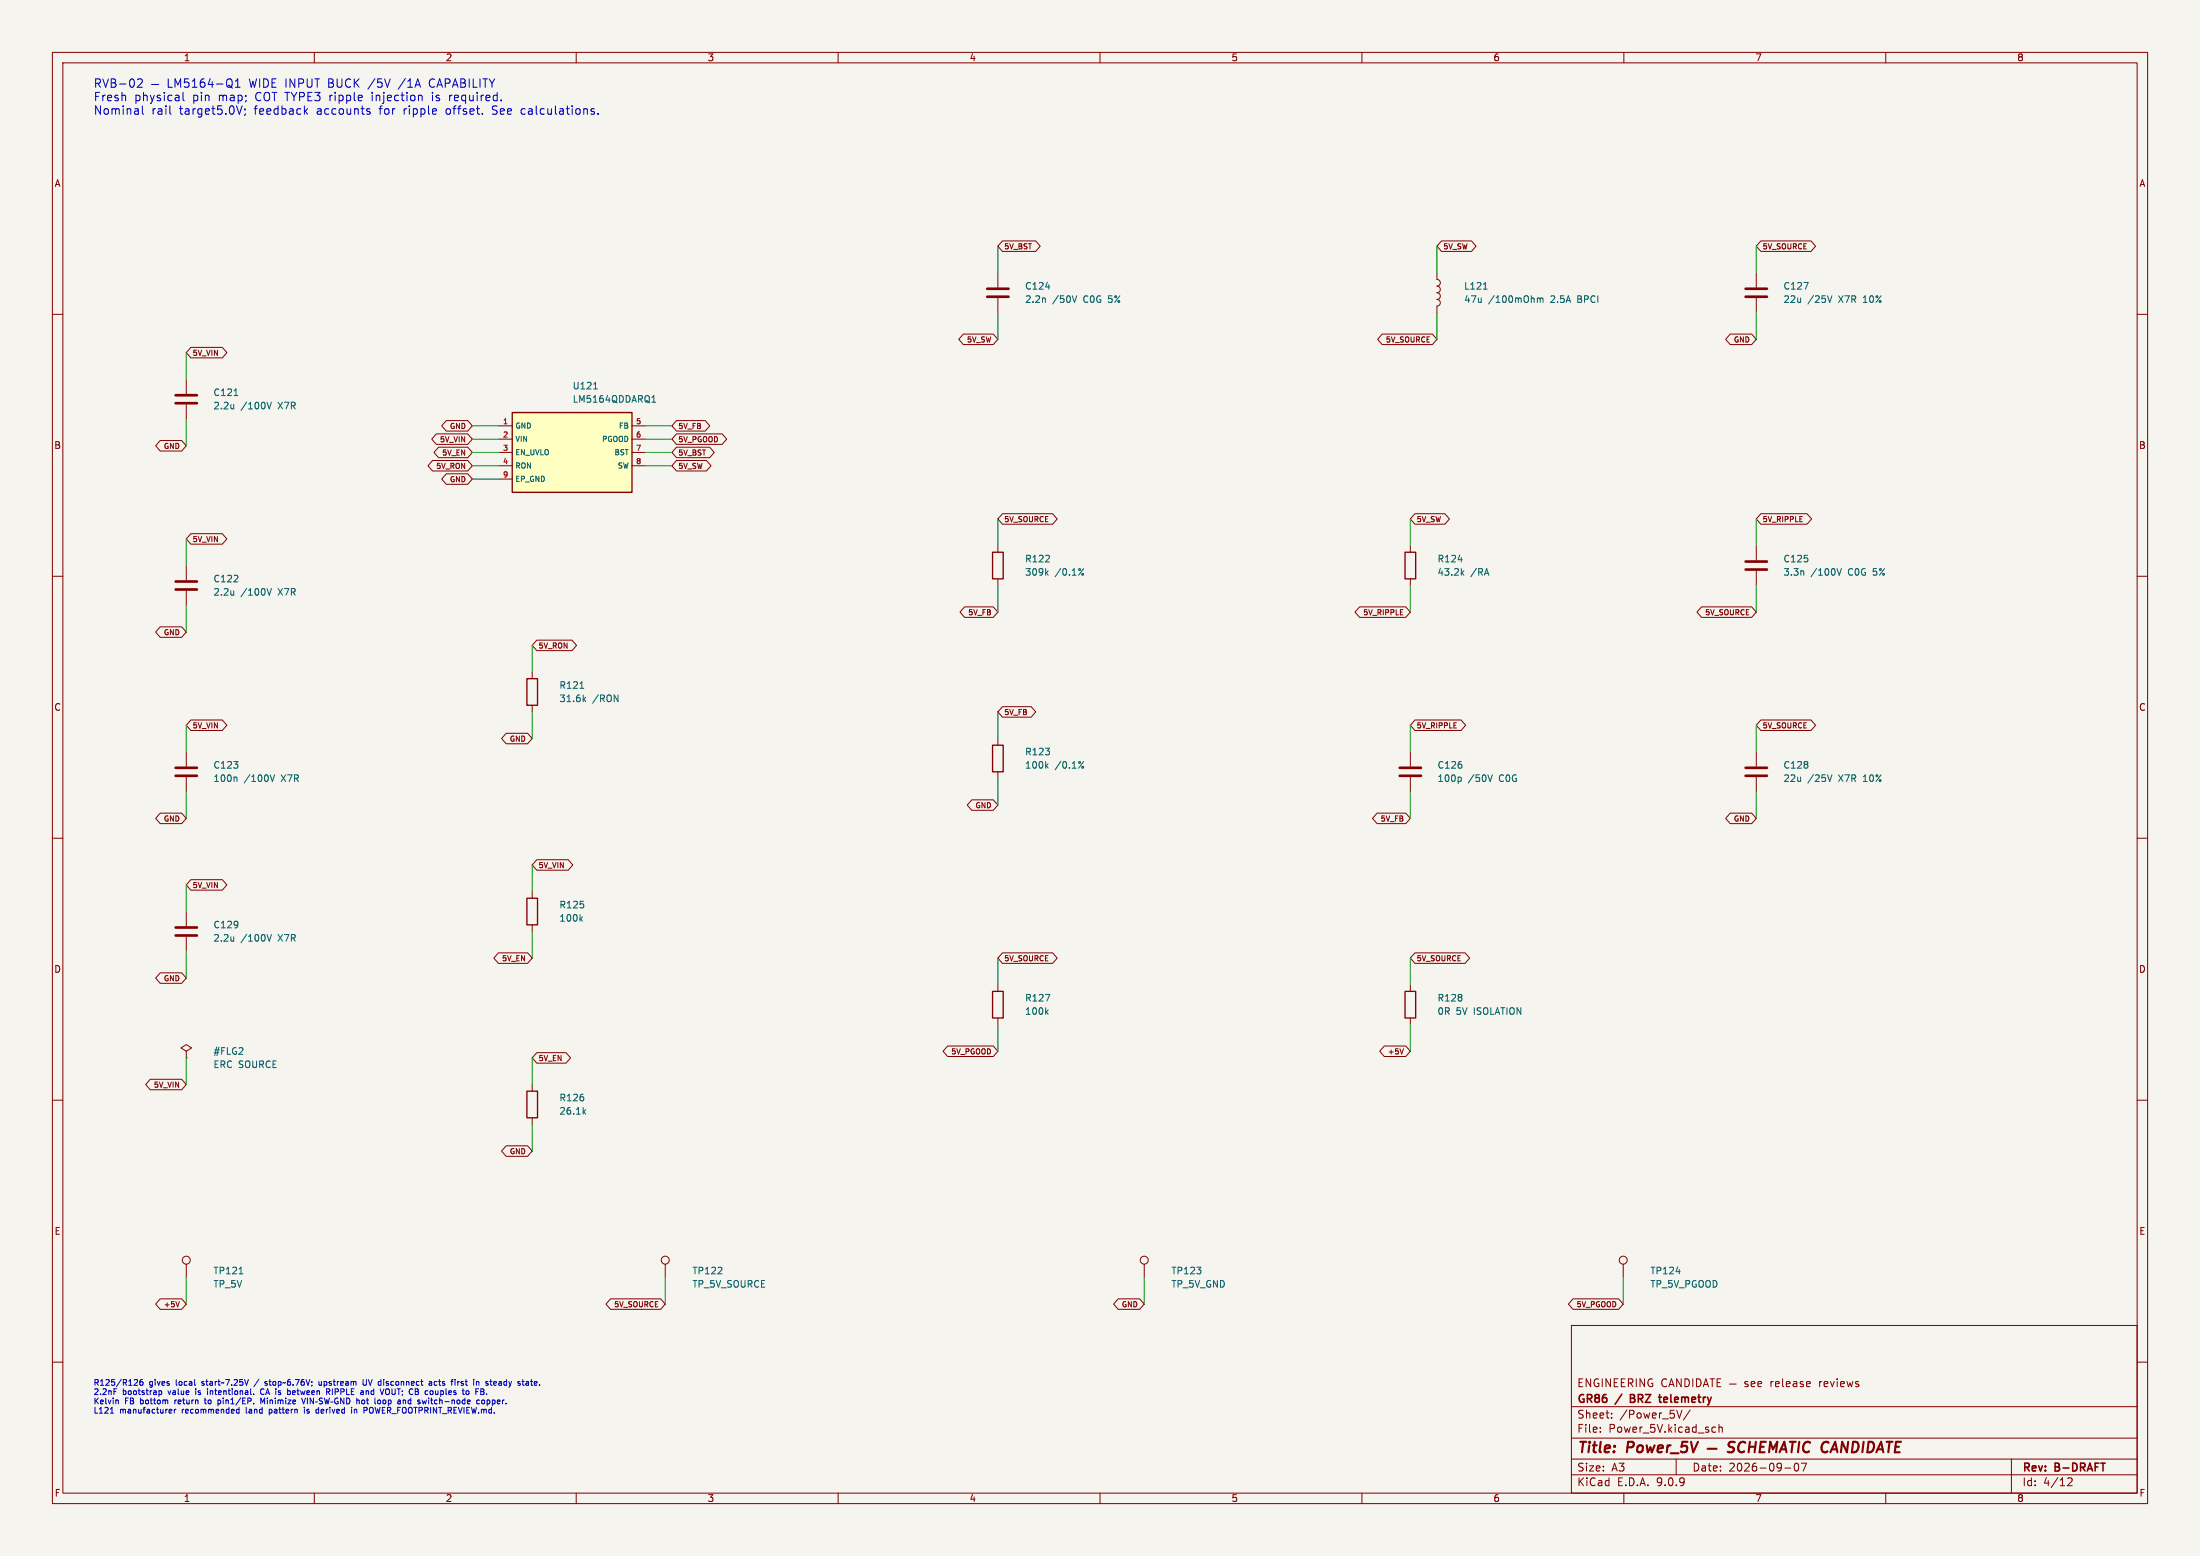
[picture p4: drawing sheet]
<svg xmlns="http://www.w3.org/2000/svg" width="420mm" height="297mm" viewBox="0 0 420 297" stroke-linecap="round" stroke-linejoin="round" font-family="sans-serif">
<path d="M0 0h420v297h-420z" fill="#f5f4ef" stroke="#f5f4ef" stroke-width=".19"/>
<g fill="none" stroke="#840000" stroke-width=".19">
<path d="M10 10h400v277h-400zM12 12h396v273h-396zM60 10v2M110 10v2M160 10v2M210 10v2M260 10v2M310 10v2M360 10v2M190.5 52.1v2.8M190.5 56.9v2.8M335.3 52.1v2.8"/>
<path d="M335.3 56.9v2.8M10 60h2M408 60h2M10 110h2M35.6 108v2.7M35.6 112.8v2.8M190.5 104.1v1.3M190.5 110.5v1.3M269.2 104.1v1.3M269.2 110.5v1.3M408 110h2M101.6 128.3v1.2"/>
<path d="M101.6 134.6v1.3M10 160h2M35.6 143.5v2.8M35.6 148.3v2.8M190.5 141v1.2M190.5 147.3v1.3M269.2 143.5v2.8M269.2 148.3v2.8M335.3 143.5v2.8M335.3 148.3v2.8M408 160h2M190.5 188v1.2"/>
<path d="M190.5 194.3v1.3M10 210h2M35.6 200.7l1-.7-1-.6-1.1 .6 1.1 .7v1.2M35.6 201.9h.1M408 210h2M35.6 241.3v2.5M127 241.3v2.5M218.4 241.3v2.5M300 253h108v32h-108zM10 260h2M300 278.5h108M300 274.5h108"/>
<path d="M300 268.5h108M301.4 263.9h.5M302.2 263.2h-.8v1.5h.8M303.7 263.2v1.5l-.9-1.5v1.5M305.2 263.3a.7 .7 0 0 0-.9 .6 .7 .7 0 0 0 .9 .7v-.6h-.3M305.5 273.2v.2M305.5 272.5v.1M305.9 263.2v1.5M307.4 263.2v1.5l-.8-1.5v1.5M307.7 270.5v.2M307.7 269.8v.1M308.2 263.9h.5"/>
<path d="M308.9 263.2h-.7v1.5h.7M309.5 263.9h.5M310.2 263.2h-.7v1.5h.7M310.9 264l.7-.1 .1-.2v-.4l-.3-.1h-.5v1.5M311.2 264l.5 .7M312.4 263.2v1.5M313.9 263.2v1.5l-.8-1.5v1.5M315.4 263.3a.7 .7 0 0 0-.8 .6 .7 .7 0 0 0 .8 .7l.1-.6h-.3M318.2 263.3a.6 .6 0 0 0-.8 0 .6 .6 0 0 0-.2 .7 .56 .56 0 0 0 .3 .6 .56 .56 0 0 0 .7-.1M318.6 264.7l.5-1.5 .5 1.5M318.7 264.3h.7M320 278.5v3"/>
<path d="M320.9 263.2v1.5l-.8-1.5v1.5M321.1 269.2l-.5 1.5M321.7 263.2a.76 .76 0 0 1 .8 .7 .76 .76 0 0 1-.8 .8zM322.7 269.1l-1.3 1.9M323.2 263.2v1.5M323.9 263.2a.76 .76 0 0 1 .8 .7 .76 .76 0 0 1-.8 .8zM325.2 264.7l.5-1.5 .5 1.5M325.3 264.3h.7M326.4 263.2h.9M326.9 263.2v1.5M327.1 272.4l.4 .1M327.5 273.3l-.4 .1"/>
<path d="M327.8 263.9h.5M328.2 272.5l.2-.1 .3 .1 .1 .9M328.2 271.9v1.5M328.5 263.2h-.7v1.5h.7M330.2 264.2h1.2M333.7 263.8l-.4-.1-.2 .2 .1 .2 .5 .2v.3h-.6M334.3 264.2l.7-.2-.1-.2-.4-.1-.2 .2 .1 .7h.5M335.6 264.2l.7-.2-.1-.2-.4-.1-.2 .2 .1 .7h.5M342.7 279.4l.2-.1a.8 .8 0 0 1 .5 .7 .8 .8 0 0 1-.5 .8l-.2-.2-.2-.4zM343.9 279.3h1l-.7 1.5M384 278.5v6.5M408 260h2"/>
<path d="M60 285v2M110 285v2M160 285v2M210 285v2M260 285v2M300 281.5h108M310 285v2M340.7 280.2h1.2M360 285v2M394.7 282.2l.6-.1 .2 .1 .1 .3-.9 1.1h.9"/>
<circle cx="35.6" cy="240.5" r=".76"/>
<circle cx="127" cy="240.5" r=".76"/>
<circle cx="218.4" cy="240.5" r=".76"/>
</g>
<g fill="none" stroke="#840000" stroke-width=".4">
<path d="M326 276.5h1.7M331.2 275.3a.85 .85 0 0 0-1.1 .1 .45 .45 0 0 0 .2 .8l.6 .1a.51 .51 0 0 1 .1 .6 .51 .51 0 0 1-.4 .3l-.8-.1M333.2 275.4a.88 .88 0 0 0-1 0 .88 .88 0 0 0-.4 .9 .69 .69 0 0 0 .3 .8 .69 .69 0 0 0 .9-.1M333.9 276.2h1.2M334.1 275.2l-.3 2M335.2 275.2l-.2 2M336 276.2h.7M337.1 275.2h-.9l-.3 2h1M337.7 277.2l.3-2 .5 1.4 .8-1.4-.3 2M339.7 277.2l.9-2 .4 2M340 276.6h.9M341.7 275.2h1.1"/>
<path d="M342.3 275.2l-.3 2M343.5 275.2l-.3 2M345.6 275.4a.88 .88 0 0 0-1.1 0 .88 .88 0 0 0-.3 .9 .69 .69 0 0 0 .3 .8 .69 .69 0 0 0 .9-.1M349.1 275.4a.88 .88 0 0 0-1 0 .88 .88 0 0 0-.4 .9 .69 .69 0 0 0 .3 .8 .69 .69 0 0 0 .9-.1M349.4 277.2l.9-2 .5 2M349.7 276.6h.9M352.8 275.2l-.2 2-.9-2-.3 2M353.8 275.2a.96 .96 0 0 1 1 .6 .96 .96 0 0 1-.3 1.1l-.5 .3h-.5zM355.8 275.2l-.3 2M356.7 275.2a.96 .96 0 0 1 1.1 .6 .96 .96 0 0 1-.3 1.1l-.5 .3h-.5zM358.2 277.2l.9-2 .4 2M358.5 276.6h.9"/>
<path d="M360.2 275.2h1.1M360.7 275.2l-.2 2M361.8 276.2h.7M362.9 275.2h-.9l-.3 2h1"/>
</g>
<path d="M311.3 266.9h.5M311.8 266.2h-.5v1.5h.5M316.6 266.7h.6M316.8 267.5l.4 .2" fill="none" stroke="#840000" stroke-width=".3"/>
<path d="M188.5 55.1h4M188.5 56.6h4M333.2 55.1h4.1M333.2 56.6h4.1M33.5 111h4.1M33.5 112.5h4.1M33.5 146.6h4.1M33.5 148.1h4.1M267.2 146.6h4.1M267.2 148.1h4.1M333.2 146.6h4.1M333.2 148.1h4.1" fill="none" stroke="#840000" stroke-width=".51"/>
<g fill="none" stroke="#006464" stroke-width=".19">
<path d="M199.5 56.9l.1 .8M199.6 54.8h.8M205.5 56.5l-.4 1.2M344.3 53.9h.9l-.6 1.3M349.7 56.5l-.4 1.2M44.6 112.8v.8M44.6 113.5h.1M51 112.3l.4 1.3 .4-1.3M199.7 109.3l.4 .5M200.1 109l-.5 .4M206.9 108.5l-1 1.3M278.4 106.8h.7"/>
<path d="M279.1 109.3l.4 .5M279.5 109l-.5 .4M110.7 131.4h.7M111.4 133.4l.4 .5M111.8 133.1l-.5 .5M45 148.3l.2 .2v.7M51.6 147.9l.4 1.3 .4-1.3M199.7 146.1l.4 .5M200.1 145.8l-.5 .5M206.9 145.4l-1 1.2M278.7 148.3l.3 .3v.3l-.3 .3M284.9 147.9l-.4 1.3"/>
<path d="M349.7 147.9l-.4 1.3M199.6 189.8h.8l-.5 1.3M199.7 193.1l.4 .5M200.1 192.8l-.5 .5M45.6 243.1h.8"/>
<circle cx="206.7" cy="109.6" r=".18"/>
<circle cx="206.7" cy="146.5" r=".18"/>
</g>
<path d="M189.5 105.4h2v5.1h-2zM268.2 105.4h2.1v5.1h-2.1zM100.6 129.5h2v5.1h-2zM189.5 142.2h2v5.1h-2zM189.5 189.2h2v5.1h-2z" fill="none" stroke="#840000" stroke-width=".25"/>
<path d="M97.8 78.7h22.8v15.3h-22.8z" fill="#ffffc2"/>
<path d="M97.8 78.7h22.8v15.3h-22.8zM100.6 171.5h2v5h-2zM268.2 189.2h2.1v5.1h-2.1zM100.6 208.3h2v5.1h-2z" fill="none" stroke="#840000" stroke-width=".25"/>
<g fill="none" stroke="#840000" stroke-width=".19">
<path d="M191.4 46h6.3l.9 1-.9 1h-6.3l-.9-1zM274.3 52.1v1.2a.64 .64 0 0 1 .7 .7 .64 .64 0 0 1-.7 .6 .64 .64 0 0 1 .7 .7 .64 .64 0 0 1-.7 .6 .64 .64 0 0 1 .7 .6 .64 .64 0 0 1-.7 .7M274.3 57.2a.64 .64 0 0 1 .7 .6 .64 .64 0 0 1-.7 .6v1.3M275.2 46h5.7l.9 1-.9 1h-5.7l-.9-1zM336.2 46h9.5l.9 1-.9 1h-9.5l-.9-1zM35.6 72.4v2.8M35.6 77.2v2.8M36.4 66.3h6l.9 1-.9 1h-6l-.8-1zM183.9 63.8h5.7l.9 1-.9 1h-5.7l-.9-1zM263.9 63.8h9.5l.9 1-.9 1h-9.5l-.9-1zM330.3 63.8h4.1l.9 1-.9 1h-4.1l-.9-1zM30.6 84.1h4.1l.9 1-.9 1h-4.1l-.9-1z"/>
<path d="M82.6 87.9h6.7l.9 1-.9 1h-6.7l-.9-1zM83.3 82.8h6l.9 1-.9 1h-6l-.9-1zM83.7 85.4h5.6l.9 1-.9 1h-5.6l-.9-1zM85.2 80.3h4.1l.9 1-.9 1h-4.1l-.9-1zM85.2 90.4h4.1l.9 1-.9 1h-4.1l-.9-1zM95.2 81.3h2.6M95.2 83.8h2.6M95.2 86.4h2.6M95.2 88.9h2.6M95.2 91.4h2.6M120.6 81.3h2.6M120.6 83.8h2.6"/>
<path d="M120.6 86.4h2.6M120.6 88.9h2.6M129.1 87.9h5.8l.8 1-.8 1h-5.8l-.8-1zM129.1 85.4h6.4l.9 1-.9 1h-6.4l-.8-1zM129.1 82.8h8.8l.8 1-.8 1h-8.8l-.8-1zM129.1 80.3h5.5l.9 1-.9 1h-5.5l-.8-1zM191.4 98.1h9.5l.9 1-.9 1h-9.5l-.9-1zM270.1 98.1h5.7l.9 1-.9 1h-5.7l-.9-1zM336.2 98.1h8.8l.8 1-.8 1h-8.8l-.9-1zM30.6 119.6h4.1l.9 1.1-.9 1h-4.1l-.9-1zM36.4 101.9h6l.9 1-.9 1h-6l-.8-1zM184.1 115.8h5.5l.9 1-.9 1h-5.5l-.8-1z"/>
<path d="M259.6 115.8h8.8l.8 1-.8 1h-8.8l-.9-1zM324.8 115.8h9.6l.9 1-.9 1h-9.6l-.8-1zM335.3 104.1v2.8M335.3 109v2.8M36.4 137.4h6l.9 1-.9 1h-6l-.8-1zM96.6 140h4.1l.9 1-.9 1h-4.1l-.8-1zM102.5 122.2h6.7l.9 1-.9 1h-6.7l-.9-1zM191.4 134.9h5.5l.8 1-.8 1h-5.5l-.9-1zM270.1 137.4h8.8l.9 1-.9 1h-8.8l-.9-1zM336.2 137.4h9.5l.9 1-.9 1h-9.5l-.9-1zM30.6 155.2h4.1l.9 1-.9 1h-4.1l-.9-1zM185.5 152.7h4.1l.9 1-.9 1h-4.1l-.8-1z"/>
<path d="M262.9 155.2h5.5l.8 1-.8 1h-5.5l-.9-1zM330.3 155.2h4.1l.9 1-.9 1h-4.1l-.9-1zM35.6 174v2.8M35.6 178.8v2.8M36.4 167.9h6l.9 1-.9 1h-6l-.8-1zM101.6 170.2v1.3M101.6 176.5v1.3M102.5 164.1h6l.9 1-.9 1h-6l-.9-1zM30.6 185.7h4.1l.9 1-.9 1h-4.1l-.9-1zM95.2 181.9h5.5l.9 1-.9 1h-5.5l-.9-1zM180.9 199.7h8.7l.9 1-.9 1h-8.7l-.9-1zM191.4 181.9h9.5l.9 1-.9 1h-9.5l-.9-1z"/>
<path d="M264.3 199.7h4.1l.8 1-.8 1h-4.1l-.9-1zM269.2 188v1.2M269.2 194.3v1.3M270.1 181.9h9.6l.9 1-.9 1h-9.6l-.9-1zM28.7 206h6l.9 1-.9 1h-6l-.9-1zM96.6 218.7h4.1l.9 1-.9 1h-4.1l-.8-1zM101.6 207v1.3M101.6 213.4v1.2M102.5 200.9h5.5l.9 1-.9 1h-5.5l-.9-1zM267.9 200.2l-.3 1M30.6 247.9h4.1l.9 1-.9 1h-4.1l-.9-1zM34.2 248.4l-.3 1"/>
<path d="M116.6 247.9h9.5l.9 1-.9 1h-9.5l-.9-1zM213.5 247.9h4.1l.8 1-.8 1h-4.1l-.9-1zM300.3 247.9h8.7l.9 1-.9 1h-8.7l-.9-1zM309.9 241.3v2.5"/>
<circle cx="309.9" cy="240.5" r=".76"/>
</g>
<g fill="none" stroke="#006464" stroke-width=".19">
<path d="M283.2 55.2h.7M293.5 56.9v.8M293.5 57l.3-.1 .2 .2M294 57.1l.2-.2h.3l.1 .8M294 57.1v.6M44.6 77.2v.8M44.6 77.9v.1M44.7 75.5h.7M51 76.8l.4 1.2 .4-1.2M113.3 74.2h.7M124.5 76.8h.7M124.6 75.8l.2-.3v1.3"/>
<path d="M344.3 109v.8M350.7 108.5l.4 1.3 .4-1.3M44.6 178.8v.8M44.6 179.5v.1M51 178.4l.4 1.2 .4-1.2M110.8 175.4l.4 .4M111.2 175l-.5 .5M111.4 212.2l.4 .5M111.8 211.8l-.5 .5M320 242.7h.8"/>
</g>
<path d="M33.5 75.4h4.1M33.5 77h4.1M333.2 107.2h4.1M333.2 108.7h4.1M33.5 177h4.1M33.5 178.6h4.1" fill="none" stroke="#840000" stroke-width=".51"/>
<g fill="none" stroke="#009600" stroke-width=".19">
<path d="M190.5 47v5.1M190.5 59.7v5.1M274.3 47v5.1M274.3 59.7v5.1M335.3 47v5.1M335.3 59.7v5.1M35.6 67.3v5.1M35.6 80v5.1M90.2 86.4h5M90.2 83.8h5M90.2 81.3h5M90.2 88.9h5"/>
<path d="M90.2 91.4h5M123.2 86.4h5.1M123.2 83.8h5.1M123.2 81.3h5.1M123.2 88.9h5.1M190.5 99.1v5M269.2 99.1v5M335.3 99.1v5M35.6 102.9v5.1M35.6 115.6v5.1M190.5 111.8v5M269.2 111.8v5"/>
<path d="M335.3 111.8v5M35.6 138.4v5.1M101.6 123.2v5.1M101.6 135.9v5.1M190.5 135.9v5.1M269.2 138.4v5.1M335.3 138.4v5.1M35.6 151.1v5.1M190.5 148.6v5.1M269.2 151.1v5.1M335.3 151.1v5.1M35.6 168.9v5.1"/>
<path d="M101.6 165.1v5.1M101.6 177.8v5.1M35.6 181.6v5.1M190.5 182.9v5.1M190.5 195.6v5.1M269.2 182.9v5.1M269.2 195.6v5.1M35.6 201.9v5.1M101.6 201.9v5.1M101.6 214.6v5.1M35.6 243.8v5.1M127 243.8v5.1"/>
<path d="M218.4 243.8v5.1M309.9 243.8v5.1"/>
</g>
<g fill="none" stroke="#0000c2" stroke-width=".19">
<path d="M26.3 15.2l.6-.1 .2 .1 .1 .3-1 1.2h1M28.9 16.1h1.4M32.1 15.1v1.6h.8M33.4 16.7v-1.6l.6 1.1 .5-1.1v1.6M34.9 17.6v1.4l.3 .2M36 15.1h-.7l-.1 .7 .2-.1h.5l.2 .3-.1 .5-.2 .2-.6-.2M36.7 16.7h.9M36.7 15.5l.5-.4v1.6M39 15.1a.63 .63 0 0 0-.8 .6v.7l.2 .2 .4 .1 .3-.2v-.5l-.1-.3h-.5l-.3 .3M40.1 15l-.4 1.1h1M40.5 15.6v1.1M41.3 16h1.3"/>
<path d="M43.5 15.1a.53 .53 0 0 1 .5 0 .53 .53 0 0 1 .3 .5v.5a.53 .53 0 0 1-.5 .6 .53 .53 0 0 1-.5-.6v-.5zM43.6 16.3l.3 .1 .5 .4M44.9 16.7h.9M44.9 15.5l.5-.4v1.6M80.1 18.2h.3l.2 .2v.8M82 15.4v.9M85.8 18.2v1M86 18.2l-.2 .3M27.2 20.2v1.4l.2 .2M32.4 21.6l.3 .2M46.2 20.2l-.5 1.6M46.8 20.8v.2"/>
<path d="M46.8 21.7l-.1 .3M58.3 21.2l.4 .6M58.7 20.7l-.6 .7M70.2 21.3l.4 .1 .1 .2-.2 .2h-.4M70.2 20.7l.4 .1M94 21.7l.2 .1M99.6 20.8l-.1 .2v.5l.1 .2M113 21.3l.4 .1 .1 .2-.2 .2h-.3M113 20.7l.4 .1M114.2 21.7v.1M21.1 269.7h.6M22.3 267.2l.3 .2v.6"/>
<path d="M25.8 263.3l.4 .1 .1 .2-.7 .8h.7M27.2 263.3l-.3 .1-.2 .2v.6l.2 .2 .4-.1-.1-.5-.3-.1-.2 .2M30.3 265.5v1.1M30.9 265.7l-.1 .4h-.5M32.4 269l.4 .1v.2l-.5 .1M32.8 269.7h-.4M33.3 269v.7M33.6 269l-.3 .2M39 267.2h.4M39.1 266.9v.9l.2 .2M39.6 265.5v.7M41.6 267.3h.4"/>
<path d="M41.6 267.2v1.1M41.6 267.9h.4M45.1 269.5l.2 .2h.3M45.6 268.6v1.1M47.4 263.3l-.3 1.1M48.4 266.1v.1M49.4 263.3l-.9 1.4M49.8 265.4v.6l.4 .2M50.5 266.9l-.4 .7-.3-.7v1.1M50.6 264.4h.4M51 263.7h-.3l-.1 .1v.2l.4 .1M51.4 269.7h.3"/>
<path d="M51.4 269v1.1M51.7 269l-.3 .1M55.4 265.7v.3l-.2 .2M57.6 266.9l.4 1.1 .3-1.1M58.1 268.6v.1M58.1 269v.7M58.7 266.9v1.1M59.8 266.9v1.1l-.6-1.1v1.1M60.2 267.6h.4M60.5 269l.3 .1M60.8 269.7h-.3M60.8 268.6v1.1"/>
<path d="M60.9 263.7v.7l.5-.1M60.9 267.1l.1 .2 .6 .3-.2 .4-.5-.1M61.4 263.7v.7M61.9 266.9l.3 1.1 .2-.8 .2 .8 .3-1.1M62.6 265.7l.4 .5M63.1 267.6h.5M63.5 265.1v1.1M63.9 267.1a.49 .49 0 0 0 0 .7 .49 .49 0 0 0 .7 .1v-.4h-.3M65.7 266.9v1.1l-.7-1.1v1.1M66.2 266.9v1.1l.5-.2 .1-.7M67.1 268.6v.1M67.1 269v.7"/>
<path d="M67.6 269v.7M68.1 269.1h-.5M68.1 267.3h.4l.1 .7M68.1 266.9v1.1M69.3 267.2l-.2 .2v.4l.2 .2M69.3 263.3v.9l.2 .2 .4-.2v-.9M69.9 265.5v.7M70.1 268.8l-.1 .4M70.2 265.5l-.3 .1M70.6 268.8l-.1 .6 .2 .3M72.2 267.3l.3-.1 .2 .2-.1 .5h-.4M73.7 266l.2 .2 .4-.2"/>
<path d="M77 267.2v.8M77.4 267.3v.7M81.4 267.2l-.2 .8-.2-.6-.2 .6M81.9 263.7h.5v.7M82.4 263.9l-.5 .3 .1 .2h.4M83.1 265.5v.5l.2 .2M83.3 263.7l-.4 .2v.4l.4 .1M87.4 263.7v.7M87.7 263.7l-.3 .2M89.4 265.5l.1 .2-.1 .4M91.1 263.7l.3 .1v.6M91.5 267.3l-.3-.1-.2 .2 .1 .5h.4"/>
<path d="M92.1 267.3l.2-.1 .2 .2v.4l-.2 .2-.4-.2zM92.9 266.1v.1M93 267.2v1.1M93 267.9l.1 .1M93.1 267.2l-.1 .1M94.3 264.3l.1 .1h.3M94.3 263.8l.1-.1 .4 .1v.1l-.5 .2M100.4 263.7h.5v.7M100.9 263.9l-.5 .3 .1 .2h.4"/>
</g>
<g font-size="2.8" fill="#840000">
<text x="301" y="277.9">Title:</text>
<text x="310.6" y="277.9">Power_5V</text>
</g>
<g font-size="2.2" fill="#0000c2">
<text x="17.8" y="17">RVB-02</text>
<text x="47.7" y="17">WIDE INPUT</text>
<text x="63" y="17">BUCK</text>
<text x="70.8" y="17">/5V</text>
<text x="76.7" y="17">/1A</text>
<text x="82.6" y="17">CAPABILITY</text>
<text x="17.8" y="19.6">Fresh</text>
<text x="17.8" y="22.2">Nominal</text>
<text x="25.6" y="19.6">physical</text>
<text x="28.9" y="22.2">rail</text>
<text x="34.3" y="22.2">target5.0V;</text>
<text x="36.8" y="19.6">pin</text>
<text x="41.8" y="19.6">map;</text>
<text x="48.7" y="22.2">feedback</text>
<text x="49" y="19.6">COT TYPE3 ripple</text>
<text x="60.7" y="22.2">accounts</text>
<text x="71.5" y="19.6">injection</text>
<text x="72.8" y="22.2">for</text>
<text x="77.5" y="22.2">ripple</text>
<text x="83.2" y="19.6">is</text>
<text x="85.7" y="22.2">offset.</text>
<text x="86.6" y="19.6">required.</text>
<text x="94.7" y="22.2">See</text>
<text x="100.3" y="22.2">calculations.</text>
</g>
<g font-size="2.1" fill="#840000">
<text x="301" y="268.2">GR86</text>
<text x="308.6" y="268.2">/</text>
<text x="311.9" y="268.2">BRZ</text>
<text x="318.1" y="268.2">telemetry</text>
<text x="338.3" y="265">release</text>
<text x="347.7" y="265">reviews</text>
<text x="301" y="273.7">File:</text>
<text x="301" y="271">Sheet:</text>
<text x="307.1" y="273.7">Power_5V.kicad_sch</text>
<text x="309.2" y="271">/Power_5V/</text>
<text x="301" y="281.1">Size:</text>
<text x="307.6" y="281.1">A3</text>
<text x="323" y="281.1">Date:</text>
<text x="330" y="281.1">2026-09-07</text>
<text x="386" y="281.3">Rev:</text>
<text x="392.4" y="281.3">B-DRAFT</text>
<text x="301" y="283.9">KiCad</text>
<text x="308.7" y="283.9">E.D.A.</text>
<text x="316.3" y="283.9">9.0.9</text>
<text x="386" y="283.9">Id:</text>
<text x="390.1" y="283.9">4/12</text>
</g>
<g font-size="1.8" fill="#840000">
<text x="35" y="11.9">1</text>
<text x="85" y="11.9">2</text>
<text x="135" y="11.9">3</text>
<text x="185" y="11.9">4</text>
<text x="235" y="11.9">5</text>
<text x="285" y="11.9">6</text>
<text x="335" y="11.9">7</text>
<text x="385" y="11.9">8</text>
<text x="10.3" y="35.9">A</text>
<text x="408.3" y="35.9">A</text>
<text x="10.3" y="85.9">B</text>
<text x="408.2" y="85.9">B</text>
<text x="10.3" y="135.9">C</text>
<text x="408.2" y="135.9">C</text>
<text x="10.3" y="185.9">D</text>
<text x="408.2" y="185.9">D</text>
<text x="10.3" y="235.9">E</text>
<text x="408.3" y="235.9">E</text>
<text x="10.3" y="285.9">F</text>
<text x="35" y="286.9">1</text>
<text x="85" y="286.9">2</text>
<text x="135" y="286.9">3</text>
<text x="185" y="286.9">4</text>
<text x="235" y="286.9">5</text>
<text x="285" y="286.9">6</text>
<text x="335" y="286.9">7</text>
<text x="385" y="286.9">8</text>
<text x="408.3" y="285.9">F</text>
</g>
<g font-size="1.8" fill="#006464">
<text x="195.6" y="55.5">C124</text>
<text x="195.6" y="58">2.2n</text>
<text x="200.9" y="58">/50V</text>
<text x="206.9" y="58">C0G</text>
<text x="211.9" y="58">5%</text>
<text x="279.4" y="58">47u</text>
<text x="279.4" y="55.5">L121</text>
<text x="284.1" y="58">/100mOhm</text>
<text x="296.1" y="58">2.5A</text>
<text x="301.4" y="58">BPCI</text>
<text x="340.4" y="55.5">C127</text>
<text x="340.4" y="58">22u</text>
<text x="345.1" y="58">/25V</text>
<text x="351.1" y="58">X7R</text>
<text x="356" y="58">10%</text>
<text x="40.6" y="75.8">C121</text>
<text x="109.2" y="74.5">U121</text>
<text x="109.2" y="77.1">LM5164QDDARQ1</text>
<text x="40.6" y="78.3">2.2u</text>
<text x="46" y="78.3">/100V</text>
<text x="53.2" y="78.3">X7R</text>
<text x="195.6" y="107.5">R122</text>
<text x="274.3" y="107.5">R124</text>
<text x="340.4" y="107.5">C125</text>
<text x="40.6" y="111.4">C122</text>
<text x="40.6" y="113.9">2.2u</text>
<text x="46" y="113.9">/100V</text>
<text x="53.2" y="113.9">X7R</text>
<text x="195.6" y="110.1">309k</text>
<text x="201.4" y="110.1">/0.1%</text>
<text x="274.3" y="110.1">43.2k</text>
<text x="280.8" y="110.1">/RA</text>
<text x="340.4" y="110.1">3.3n</text>
<text x="345.7" y="110.1">/100V</text>
<text x="352.9" y="110.1">C0G</text>
<text x="357.9" y="110.1">5%</text>
<text x="106.7" y="131.7">R121</text>
<text x="106.7" y="134.2">31.6k</text>
<text x="113.1" y="134.2">/RON</text>
<text x="40.6" y="146.9">C123</text>
<text x="40.6" y="149.5">100n</text>
<text x="46.6" y="149.5">/100V</text>
<text x="53.8" y="149.5">X7R</text>
<text x="195.6" y="144.4">R123</text>
<text x="195.6" y="146.9">100k</text>
<text x="201.4" y="146.9">/0.1%</text>
<text x="274.3" y="146.9">C126</text>
<text x="274.3" y="149.5">100p</text>
<text x="280.3" y="149.5">/50V</text>
<text x="286.3" y="149.5">C0G</text>
<text x="340.4" y="146.9">C128</text>
<text x="340.4" y="149.5">22u</text>
<text x="345.1" y="149.5">/25V</text>
<text x="351.1" y="149.5">X7R</text>
<text x="356" y="149.5">10%</text>
<text x="106.7" y="173.6">R125</text>
<text x="40.6" y="177.4">C129</text>
<text x="40.6" y="179.9">2.2u</text>
<text x="46" y="179.9">/100V</text>
<text x="53.2" y="179.9">X7R</text>
<text x="106.7" y="176.1">100k</text>
<text x="195.6" y="191.4">R127</text>
<text x="274.3" y="191.4">R128</text>
<text x="195.6" y="193.9">100k</text>
<text x="274.3" y="193.9">0R</text>
<text x="278" y="193.9">5V</text>
<text x="281.4" y="193.9">ISOLATION</text>
<text x="40.6" y="201.5">#FLG2</text>
<text x="40.6" y="204.1">ERC SOURCE</text>
<text x="106.7" y="210.4">R126</text>
<text x="106.7" y="213">26.1k</text>
<text x="40.6" y="243.4">TP121</text>
<text x="40.6" y="246">TP_5V</text>
<text x="132.1" y="243.4">TP122</text>
<text x="132.1" y="246">TP_5V_SOURCE</text>
<text x="223.5" y="243.4">TP123</text>
<text x="223.5" y="246">TP_5V_GND</text>
<text x="315" y="243.4">TP124</text>
<text x="315" y="246">TP_5V_PGOOD</text>
</g>
<g font-size="1.5" fill="#0000c2">
<text x="17.8" y="264.8">R125/R126</text>
<text x="17.8" y="266.6">2.2nF</text>
<text x="17.8" y="268.4">Kelvin</text>
<text x="23.4" y="266.6">bootstrap</text>
<text x="23.8" y="268.4">FB</text>
<text x="26.9" y="268.4">bottom</text>
<text x="28.5" y="264.8">gives</text>
<text x="32.3" y="266.6">value</text>
<text x="33.7" y="268.4">return</text>
<text x="33.8" y="264.8">local</text>
<text x="37.7" y="266.6">is</text>
<text x="38.9" y="264.8">start~7.25V</text>
<text x="39.7" y="268.4">to</text>
<text x="40.2" y="266.6">intentional.</text>
<text x="42.4" y="268.4">pin1/EP.</text>
<text x="49.2" y="264.8">/</text>
<text x="50.6" y="266.6">CA is</text>
<text x="50.8" y="268.4">Minimize</text>
<text x="51.4" y="264.8">stop~6.76V;</text>
<text x="56.2" y="266.6">between</text>
<text x="61.9" y="264.8">upstream</text>
<text x="63.9" y="266.6">RIPPLE</text>
<text x="69.6" y="268.4">hot</text>
<text x="70.6" y="264.8">UV disconnect</text>
<text x="70.7" y="266.6">and</text>
<text x="73.3" y="268.4">loop</text>
<text x="74.7" y="266.6">VOUT; CB</text>
<text x="78" y="268.4">and</text>
<text x="82" y="268.4">switch-node</text>
<text x="83.7" y="266.6">couples</text>
<text x="83.7" y="264.8">acts</text>
<text x="88.2" y="264.8">first</text>
<text x="91.1" y="266.6">to</text>
<text x="92.7" y="264.8">in</text>
<text x="93.5" y="268.4">copper.</text>
<text x="95.3" y="264.8">steady</text>
<text x="101.6" y="264.8">state.</text>
<text x="17.8" y="270.1">L121</text>
<text x="22.9" y="270.1">manufacturer</text>
<text x="34.9" y="270.1">recommended</text>
<text x="47.4" y="270.1">land</text>
<text x="52" y="270.1">pattern</text>
<text x="58.9" y="270.1">is</text>
<text x="61.4" y="270.1">derived</text>
<text x="68.4" y="270.1">in</text>
<text x="71" y="270.1">POWER_FOOTPRINT_REVIEW.md.</text>
</g>
<g font-size="1.4" fill="#840000">
<text x="191.6" y="47.8">5V_BST</text>
<text x="275.4" y="47.8">5V_SW</text>
<text x="336.4" y="47.8">5V_SOURCE</text>
<text x="184.5" y="65.6">5V_SW</text>
<text x="264.4" y="65.6">5V_SOURCE</text>
<text x="330.9" y="65.6">GND</text>
<text x="36.7" y="68.1">5V_VIN</text>
<text x="85.7" y="82.1">GND</text>
<text x="129.4" y="82.1">5V_FB</text>
<text x="31.1" y="85.9">GND</text>
<text x="83.1" y="89.7">5V_RON</text>
<text x="83.8" y="84.6">5V_VIN</text>
<text x="84.3" y="87.2">5V_EN</text>
<text x="129.4" y="89.7">5V_SW</text>
<text x="129.4" y="87.2">5V_BST</text>
<text x="129.4" y="84.6">5V_PGOOD</text>
<text x="85.7" y="92.2">GND</text>
<text x="191.6" y="99.9">5V_SOURCE</text>
<text x="270.4" y="99.9">5V_SW</text>
<text x="336.4" y="99.9">5V_RIPPLE</text>
<text x="36.7" y="103.7">5V_VIN</text>
<text x="184.7" y="117.6">5V_FB</text>
<text x="260.1" y="117.6">5V_RIPPLE</text>
<text x="325.4" y="117.6">5V_SOURCE</text>
<text x="31.1" y="121.5">GND</text>
<text x="102.7" y="124">5V_RON</text>
<text x="191.6" y="136.7">5V_FB</text>
<text x="36.7" y="139.2">5V_VIN</text>
<text x="97.2" y="141.8">GND</text>
<text x="270.4" y="139.2">5V_RIPPLE</text>
<text x="336.4" y="139.2">5V_SOURCE</text>
<text x="186.1" y="154.5">GND</text>
<text x="31.1" y="157">GND</text>
<text x="263.4" y="157">5V_FB</text>
<text x="330.9" y="157">GND</text>
<text x="102.7" y="165.9">5V_VIN</text>
<text x="36.7" y="169.7">5V_VIN</text>
<text x="95.7" y="183.7">5V_EN</text>
<text x="191.6" y="183.7">5V_SOURCE</text>
<text x="270.4" y="183.7">5V_SOURCE</text>
<text x="31.1" y="187.5">GND</text>
<text x="102.7" y="202.7">5V_EN</text>
<text x="181.5" y="201.5">5V_PGOOD</text>
<text x="264.8" y="201.5">+5V</text>
<text x="29.2" y="207.8">5V_VIN</text>
<text x="97.2" y="220.5">GND</text>
<text x="31.1" y="249.7">+5V</text>
<text x="117.1" y="249.7">5V_SOURCE</text>
<text x="214" y="249.7">GND</text>
<text x="300.8" y="249.7">5V_PGOOD</text>
</g>
<g font-size="1.4" fill="#a90000">
<text x="95.9" y="81">1</text>
<text x="95.9" y="83.6">2</text>
<text x="121.3" y="81">5</text>
<text x="121.3" y="83.6">6</text>
<text x="95.9" y="86.1">3</text>
<text x="95.9" y="88.6">4</text>
<text x="121.3" y="86.1">7</text>
<text x="121.3" y="88.6">8</text>
<text x="95.9" y="91.2">9</text>
</g>
<g font-size="1.4" fill="#006464">
<text x="98.3" y="82">GND</text>
<text x="118" y="82">FB</text>
<text x="98.3" y="84.5">VIN</text>
<text x="98.3" y="87.1">EN_UVLO</text>
<text x="98.3" y="89.6">RON</text>
<text x="114.8" y="84.5">PGOOD</text>
<text x="117.2" y="87.1">BST</text>
<text x="117.8" y="89.6">SW</text>
<text x="98.3" y="92.2">EP_GND</text>
</g>
</svg>
